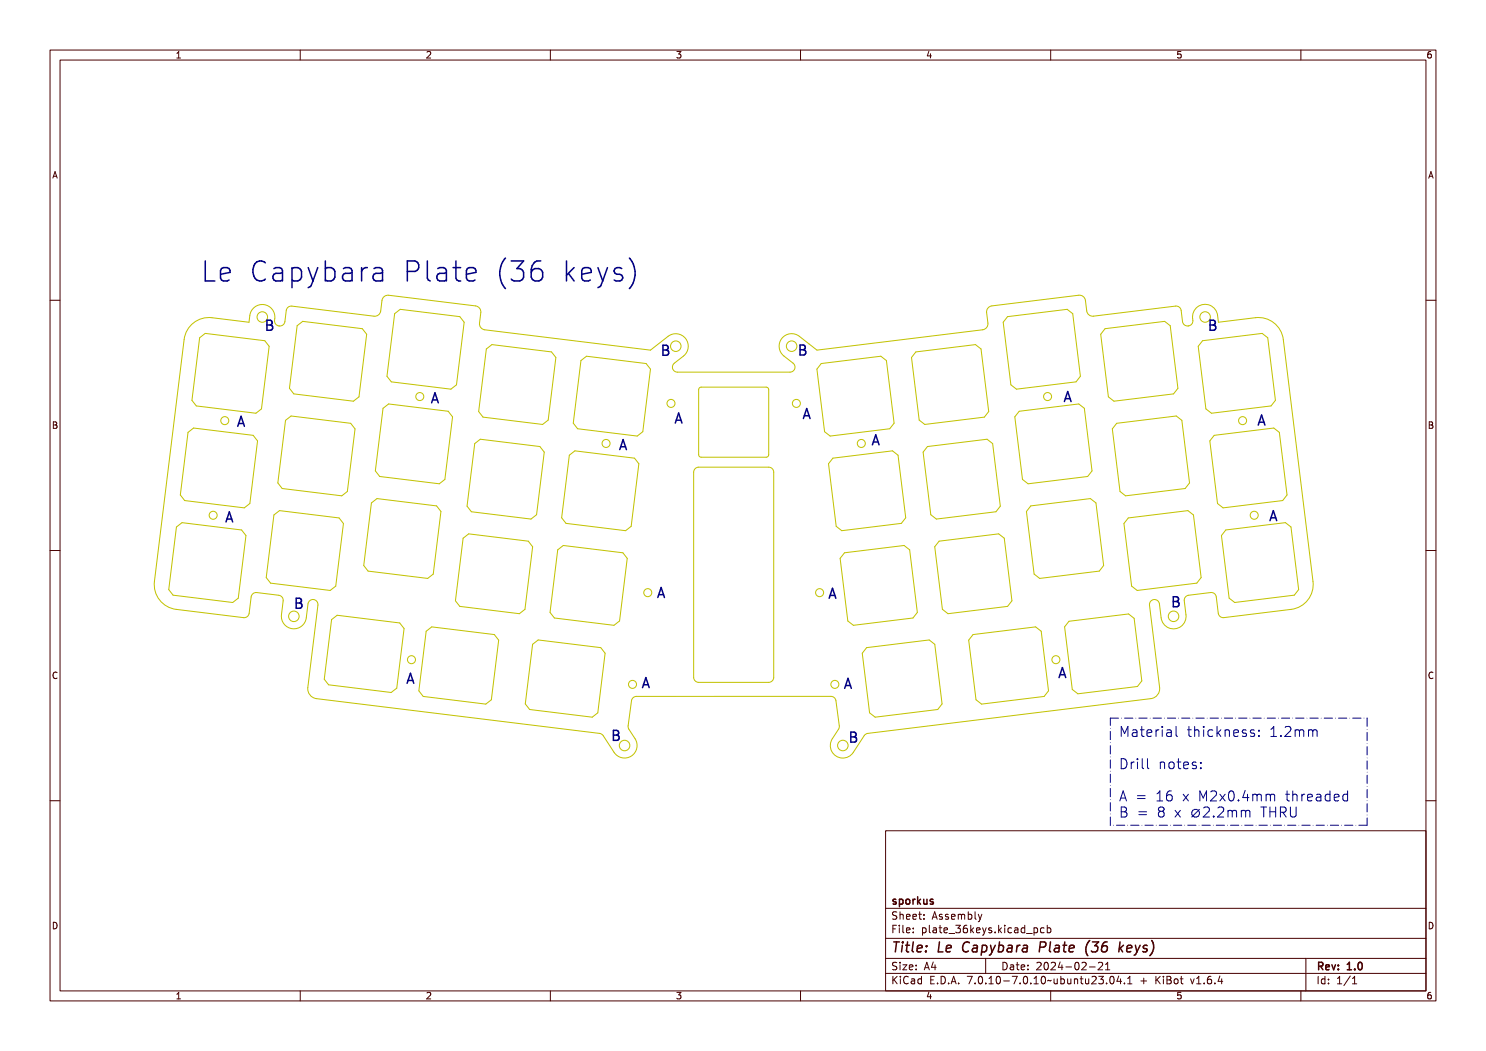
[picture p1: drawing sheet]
<svg xmlns="http://www.w3.org/2000/svg" width="297mm" height="210mm" viewBox="0 0 297 210" stroke-linecap="round" stroke-linejoin="round" font-family="sans-serif">
<g fill="none" stroke="#c2c200" stroke-width=".2">
<path d="M38.4 64.8a5 5 0 0 1 4-1.3l7.4 .9a3.4 3.4 0 0 1 1.3-3.2 2.53 2.53 0 0 1 2.8 .1 2.53 2.53 0 0 1 1 2.7 1.04 1.04 0 0 0 .9 1.1 1.04 1.04 0 0 0 1.1-.8l.3-2.3a1 1 0 0 1 1.1-.8l16.5 2a1.2 1.2 0 0 0 1.3-1.1l.2-2.1a1.2 1.2 0 0 1 1.4-1l17.4 2.1a1.2 1.2 0 0 1 1 1.4l-.3 2.1a1.2 1.2 0 0 0 1.1 1.3l33.1 4.1 3.5-2.8a2.5 2.5 0 0 1 3.5 .4 2.5 2.5 0 0 1-.4 3.5l-1.8 1.5a1 1 0 0 0-.4 1.1 1 1 0 0 0 1 .7h22.5a1 1 0 0 0 .9-.7 1 1 0 0 0-.3-1.1 4.7 4.7 0 0 1-2.7-2.9 2.5 2.5 0 0 1 1.1-2.6 2.5 2.5 0 0 1 2.9 .1l3.5 2.8 33.1-4.1a1.2 1.2 0 0 0 1-1.3l-.2-2.1a1.2 1.2 0 0 1 1-1.4l17.4-2.1a1.2 1.2 0 0 1 1.3 1l.3 2.1a1.2 1.2 0 0 0 1.3 1.1l16.5-2a1 1 0 0 1 1.1 .8l.2 2.3a1.06 1.06 0 0 0 1.4 .8 1.06 1.06 0 0 0 .7-1.5 2.51 2.51 0 0 1 2.2-2.8 2.51 2.51 0 0 1 2.8 2.2l.1 1.4 7.4-.9a5 5 0 0 1 5.6 4.3l5.9 48.4a5 5 0 0 1-4.3 5.6l-13.5 1.6a1 1 0 0 1-1.1-.9l-.4-3.2a1 1 0 0 0-1.1-.9l-4.4 .5a1 1 0 0 0-.9 1.2l.3 2.7a2.5 2.5 0 0 1-2.1 2.8 2.5 2.5 0 0 1-2.8-2.1l-.4-2.8a1 1 0 0 0-1.1-.9 1 1 0 0 0-.9 1.1l2.1 16.5a2 2 0 0 1-1.8 2.2l-56.6 6.9-.7 .5-2.1 3.3a2.5 2.5 0 0 1-3.5 .8 2.5 2.5 0 0 1-.7-3.5l1.4-2.3-.7-5.3a1 1 0 0 0-1-.9l-38.9 .1a1 1 0 0 0-1 .8l-.7 5 .1 .5a8.4 8.4 0 0 1 1.7 3.2 2.5 2.5 0 0 1-1.6 2.6 2.5 2.5 0 0 1-3-1l-2.1-3.3-.8-.5-56.5-6.9a2 2 0 0 1-1.8-2.2l2-16.5a1 1 0 0 0-.8-1.1 1 1 0 0 0-1.1 .9l-.4 2.8a2.5 2.5 0 0 1-2.8 2.1 2.5 2.5 0 0 1-2.1-2.8l.3-2.7a1 1 0 0 0-.9-1.2l-4.4-.5a1 1 0 0 0-1.1 .9l-.4 3.2a1 1 0 0 1-1.1 .9l-13.5-1.6a5 5 0 0 1-4.3-5.6l5.9-48.4a5 5 0 0 1 1.6-3zM39.9 67.5l1.1-.9 11.9 1.5 .9 1.1-1.5 12.5-1.2 .9-11.9-1.5-.8-1.1zM59.4 65.1l1.1-.9 11.9 1.5 .9 1.1-1.6 12.5-1.1 .9-11.9-1.5-.8-1.1zM78.9 62.7l1.1-.9 11.9 1.5 .9 1.1-1.6 12.5-1.1 .9-11.9-1.5-.9-1.1zM97.2 69.7l1.1-.8 11.9 1.4 .9 1.1-1.5 12.5-1.1 .9-12-1.5-.8-1.1zM116.1 72l1.1-.8 11.9 1.4 .9 1.2-1.5 12.5-1.1 .8-12-1.4-.8-1.1zM139.7 77.6l.4-.2h13.3l.2 .5v13.2l-.5 .3-13.2-.1-.3-.4zM164.1 72.6l12-1.4 1.1 .8 1.5 12.6-.9 1.1-11.9 1.4-1.1-.8-1.5-12.5zM183 70.3l12-1.4 1.1 .8 1.5 12.5-.9 1.1-11.9 1.5-1.1-.9-1.5-12.5zM201.4 63.3l11.9-1.5 1.1 .9 1.5 12.5-.8 1.1-11.9 1.5-1.2-.9-1.5-12.5zM220.9 65.7l11.9-1.5 1.1 .9 1.5 12.5-.8 1.1-12 1.5-1.1-.9-1.5-12.5zM240.4 68.1l11.9-1.5 1.1 .9 1.5 12.5-.9 1.1-11.9 1.5-1.1-.9-1.5-12.5z"/>
<path d="M37.6 86.4l1.1-.9 11.9 1.5 .9 1.1-1.6 12.5-1.1 .9-11.9-1.5-.9-1.1zM57.1 84l1.1-.9 11.9 1.5 .9 1.1-1.6 12.5-1.1 .9-11.9-1.5-.9-1.1zM76.6 81.6l1.1-.9 11.9 1.5 .9 1.1-1.6 12.5-1.1 .9-11.9-1.5-.9-1.1zM94.9 88.6l1.1-.8 11.9 1.4 .9 1.1-1.6 12.5-1.1 .9-11.9-1.4-.9-1.2zM113.8 91l1.1-.9 11.9 1.5 .9 1.1-1.5 12.5-1.2 .8-11.9-1.4-.8-1.1zM138.9 93.6l.7-.3h14a1 1 0 0 1 1 1v41a1 1 0 0 1-1 1h-14a1 1 0 0 1-1-1v-41zM166.5 91.6l11.9-1.5 1.1 .9 1.5 12.5-.8 1.1-12 1.4-1.1-.8-1.5-12.5zM185.4 89.2l11.9-1.4 1.1 .8 1.5 12.5-.8 1.2-11.9 1.4-1.2-.9-1.5-12.5zM203.7 82.2l11.9-1.5 1.1 .9 1.6 12.5-.9 1.1-11.9 1.5-1.1-.9-1.6-12.5zM223.2 84.6l11.9-1.5 1.1 .9 1.5 12.5-.8 1.1-11.9 1.5-1.1-.9-1.6-12.5zM242.7 87l11.9-1.5 1.1 .9 1.5 12.5-.8 1.1-11.9 1.5-1.2-.9-1.5-12.5zM35.3 105.3l1.1-.9 11.9 1.5 .9 1.1-1.6 12.5-1.1 .9-11.9-1.5-.9-1.1z"/>
<path d="M54.7 102.9l1.2-.9 11.9 1.5 .8 1.1-1.5 12.5-1.1 .9-11.9-1.5-.9-1.1zM74.2 100.5l1.1-.9 12 1.5 .8 1.1-1.5 12.5-1.1 .9-11.9-1.5-.9-1.1zM92.6 107.5l1.1-.8 11.9 1.4 .9 1.2-1.6 12.5-1.1 .8-11.9-1.4-.9-1.1zM111.5 109.9l1.1-.9 11.9 1.5 .9 1.1-1.6 12.5-1.1 .8-11.9-1.4-.9-1.1zM168.8 110.5l11.9-1.5 1.1 .9 1.5 12.5-.8 1.1-11.9 1.4-1.2-.8-1.5-12.5zM187.7 108.1l11.9-1.4 1.1 .8 1.6 12.6-.9 1.1-11.9 1.4-1.1-.8-1.6-12.5zM206 101.1l11.9-1.5 1.1 .9 1.6 12.5-.9 1.1-11.9 1.5-1.1-.9-1.6-12.5zM225.5 103.5l11.9-1.5 1.1 .9 1.6 12.5-.9 1.1-11.9 1.5-1.1-.9-1.6-12.5zM245 105.9l11.9-1.5 1.1 .9 1.6 12.5-.9 1.1-11.9 1.5-1.1-.9-1.6-12.5zM66.3 123.8l1.1-.9 12.5 1.6 .9 1.1-1.5 11.9-1.1 .9-12.5-1.6-.9-1.1zM85.2 126.1l1.1-.8 12.5 1.5 .9 1.1-1.5 11.9-1.1 .9-12.5-1.5-.9-1.2zM106.4 128.7l1.2-.8 12.5 1.5 .8 1.1-1.4 11.9-1.1 .9-12.5-1.5-.9-1.1z"/>
<path d="M173.2 129.4l12.5-1.5 1.1 .8 1.5 12-.9 1.1-12.5 1.5-1.1-.9-1.5-11.9zM194.5 126.8l12.5-1.5 1.1 .8 1.5 11.9-.9 1.2-12.5 1.5-1.1-.9-1.5-11.9zM213.6 124.1l12-1.4 1.1 .9 1.5 12.5-.9 1.1-11.9 1.4-1.1-.8-1.5-12.5z"/>
<circle cx="52.4" cy="63.3" r="1.05"/>
<circle cx="83.9" cy="79.2" r=".8"/>
<circle cx="135.1" cy="69.2" r="1.05"/>
<circle cx="158.2" cy="69.2" r="1.05"/>
<circle cx="209.4" cy="79.2" r=".8"/>
<circle cx="240.9" cy="63.3" r="1.05"/>
<circle cx="44.9" cy="84.1" r=".8"/>
<circle cx="121.1" cy="88.6" r=".8"/>
<circle cx="134.1" cy="80.6" r=".8"/>
<circle cx="159.2" cy="80.6" r=".8"/>
<circle cx="172.1" cy="88.6" r=".8"/>
<circle cx="248.4" cy="84.1" r=".8"/>
<circle cx="42.6" cy="103" r=".8"/>
<circle cx="129.5" cy="118.4" r=".8"/>
<circle cx="163.8" cy="118.4" r=".8"/>
<circle cx="250.7" cy="103" r=".8"/>
<circle cx="58.7" cy="123.2" r="1.05"/>
<circle cx="82.2" cy="131.8" r=".8"/>
<circle cx="126.4" cy="136.8" r=".8"/>
<circle cx="166.9" cy="136.8" r=".8"/>
<circle cx="211" cy="131.8" r=".8"/>
<circle cx="234.6" cy="123.1" r="1.05"/>
<circle cx="124.8" cy="149" r="1.05"/>
<circle cx="168.5" cy="149" r="1.05"/>
</g>
<g fill="none" stroke="#000084" stroke-width=".3">
<path d="M41 52.1v4h1.9M44.1 54.8l1.9-.4-.2-.7-.4-.2h-.8l-.3 .2-.2 .3v1.6l.2 .4 .3 .1h.8l.4-.1M53 52.5a1.39 1.39 0 0 0-2.3 .6 2.12 2.12 0 0 0 1.2 3h.4l.7-.3M54.7 53.7l.4-.2h.8l.4 .2 .2 .3v2.1M56.5 54.4l-.4 .2h-1a.79 .79 0 0 0-.6 .8 .79 .79 0 0 0 .6 .7h1l.4-.1M58.4 53.7l.3-.2h.8l.6 .4 .2 .3v1.2l-.4 .6-.4 .1h-.8l-.3-.1M58.4 53.5v4M61.6 53.5l1 2.6M62.6 56.1l-.4 1-.6 .4M63.5 53.5l-.9 2.6M65 53.7l.4-.2h.8l.5 .4 .2 .3v1.2l-.3 .6-.4 .1h-.8l-.4-.1M65 52.1v4"/>
<path d="M68.6 53.7l.4-.2h.8l.4 .2 .2 .3v2.1M70.4 54.4l-.4 .2h-1a.79 .79 0 0 0-.6 .8 .79 .79 0 0 0 .6 .7h1l.4-.1M72.3 53.5v2.6M73.4 53.5a1.02 1.02 0 0 0-1.1 .7M74.7 53.7l.4-.2h.8l.4 .2 .2 .3v2.1M76.5 54.4l-.4 .2h-1a.79 .79 0 0 0-.6 .8 .79 .79 0 0 0 .6 .7h1l.4-.1M81.4 54.2h1.5a1.09 1.09 0 0 0 .8-1 1.09 1.09 0 0 0-.8-1.1h-1.5v4M85.4 52.1v3.5l.2 .4 .4 .1M87.5 53.7l.4-.2h.7l.4 .2 .2 .3v2.1M89.2 54.4l-.4 .2h-.9a.79 .79 0 0 0-.6 .8 .79 .79 0 0 0 .6 .7h.9l.4-.1M90.6 53.5h1.5M91.1 52.1v3.5l.2 .4 .8 .1"/>
<path d="M93.2 54.8l1.9-.4-.2-.7-.3-.2h-.8l-.4 .2-.2 .3v1.6l.2 .4 .4 .1h.8l.3-.1M101 51.6a4.6 4.6 0 0 0 0 6.1M102.2 52.1h2.4l-1.3 1.6a1.09 1.09 0 0 1 1.3 .7v1l-.3 .6-.4 .1h-1.2l-.5-.3M108.1 52.1a1.58 1.58 0 0 0-1.9 1.8v1.5l.4 .6 .3 .1h.8l.6-.3 .2-.4v-1l-.4-.5-.4-.2h-.8l-.3 .2-.4 .5M113.2 52.1v4M113.6 54.6l1.1 1.5M114.7 53.5l-1.5 1.5M116.3 54.8l1.9-.4-.2-.7-.4-.2h-.8l-.3 .2-.2 .3v1.6l.2 .4 .3 .1h.8l.4-.1M119.5 53.5l1 2.6M120.5 56.1l-.4 1-.6 .4M121.4 53.5l-.9 2.6M124.3 53.7l-.4-.2h-.6l-.4 .2-.2 .3 .2 .6 1.4 .4 .2 .4-.2 .6-.4 .1h-.8l-.4-.1"/>
<path d="M125.8 51.6a4.6 4.6 0 0 1 0 6.1M53.4 64h.6l.3 .2 .1 .4-.4 .3a.53 .53 0 0 1 .5 .5 .53 .53 0 0 1-.4 .6h-.7zM53.4 64.9h.6M86.5 79.9h.9M132.5 69h.7l.3 .2 .1 .4-.4 .3a.53 .53 0 0 1 .5 .5 .53 .53 0 0 1-.4 .6h-.8zM132.5 69.9h.7M159.9 68.9h.7l.3 .2a.47 .47 0 0 1-.3 .8 .53 .53 0 0 1 .5 .5 .53 .53 0 0 1-.4 .5h-.8zM159.9 69.9h.7M212.9 79.7h1M241.9 64h.6l.3 .2 .1 .4-.4 .3a.53 .53 0 0 1 .5 .5 .53 .53 0 0 1-.4 .6h-.7zM241.9 64.9h.6M47.5 85.2l.7-2 .7 2"/>
<path d="M47.7 84.6h1M86.3 80.5l.6-2 .7 2M123.9 89.8l.6-2 .7 2M124.1 89.3h.9M135 84.5l.6-2 .7 2M135.2 84h.9M160.6 83.6l.6-2 .7 2M160.8 83.1h.9M174.4 88.9l.6-2 .7 2M174.6 88.3h.9M212.7 80.2l.7-2 .7 2M251.5 84.9l.6-2 .7 2"/>
<path d="M251.7 84.4h.9M45.2 104.3l.6-2 .7 2M45.4 103.7h.9M59.2 119.5h.7l.3 .2 .1 .4-.4 .4a.53 .53 0 0 1 .5 .5 .53 .53 0 0 1-.4 .5h-.8zM131.5 119.4l.6-2 .7 2M131.7 118.8h.9M165.7 119.5l.7-2 .7 2M165.9 119h1M234.5 119.2h.7l.3 .2 .1 .4-.4 .4a.53 .53 0 0 1 .5 .5 .53 .53 0 0 1-.4 .5h-.8zM253.8 104l.7-2 .7 2M254 103.5h1M59.2 120.5h.7"/>
<path d="M81.4 136.5l.6-2 .7 2M81.6 136h.9M128.4 137.4l.7-2 .7 2M128.6 136.8h1M168.8 137.5l.7-2 .7 2M169 137h1M211.7 135.4l.6-2 .7 2M211.9 134.8h.9M234.5 120.2h.7M122.6 145.9h.7l.3 .2 .1 .4-.4 .4a.53 .53 0 0 1 .5 .5 .53 .53 0 0 1-.4 .5h-.8zM122.6 146.9h.7M170.1 146.3h.6l.3 .2 .1 .4-.4 .3a.53 .53 0 0 1 .5 .5 .53 .53 0 0 1-.4 .6h-.7z"/>
<path d="M170.1 147.2h.6"/>
</g>
<g fill="none" stroke="#000084" stroke-width=".2">
<path d="M221.9 143.5h1.7M224 159.5h1M224.1 147.2v-2l.7 1.4 .6-1.4v2M224.1 151.6a1.01 1.01 0 0 1 1.2 1 1.01 1.01 0 0 1-1.2 1zM226.1 152.3v1.3M226.4 145.9h.7l.1 1.3M226.7 152.3l-.4 .1-.2 .2M227.2 146.3l-.6 .1a.39 .39 0 0 0-.3 .4 .39 .39 0 0 0 .3 .4l.6-.1M227.3 151.6v.2M227.3 152.3v1.3M227.3 159h1.6M227.3 159.6h1.6"/>
<path d="M227.9 145.8h.8M228.2 145.2v1.7l.1 .2 .4 .1M228.3 151.6v1.7l.3 .3M229.2 146.5l1-.2-.1-.4-.6-.1-.3 .3 .1 1h.8M229.3 151.6v1.7l.3 .3M231.1 145.8v1.4M231.2 158.6l.6-.6v2M231.6 145.8l-.4 .1-.1 .3M231.9 152.5a.5 .5 0 0 1 .9 0v1.1M231.9 152.3v1.3M232.3 145.2v.1M232.3 145.8v1.4"/>
<path d="M233.2 145.9h.8l.1 1.3M233.8 152.4a.54 .54 0 0 1 .9 .2v.6a.54 .54 0 0 1-.6 .4 .54 .54 0 0 1-.5-.4v-.6zM234.1 146.3l-.7 .1a.39 .39 0 0 0-.3 .4 .39 .39 0 0 0 .3 .4l.7-.1M234.1 158a.79 .79 0 0 0-1 .9v.8l.2 .2 .6 .1 .3-.2 .1-.6-.2-.3-.6-.1-.4 .4M235.1 145.2v1.7l.2 .3M235.2 152.3h.8M235.5 151.6v1.7l.1 .2 .4 .1M236.5 158.7l1 1.3M236.6 152.9l.9-.2-.1-.3-.5-.1-.3 .2 .1 1h.7M237.3 145.8h.8M237.5 158.7l-1 1.3M237.6 145.2v1.7l.1 .2 .4 .1"/>
<path d="M238.8 146a.5 .5 0 0 1 .8 .1v1.1M238.8 145.2v2M239.1 152.4l-.5-.1-.3 .2 .1 .3 .7 .2v.5h-.8M240 153.4v.2M240 152.4v.1M240.6 145.2v.1M240.6 145.8v1.4M242 158.2l.3-.2 .7 .1a.54 .54 0 0 1 .1 .8l-1.2 1.1h1.2M242.4 145.9l-.6-.1-.4 .4v.6l.2 .3h.8M243.2 145.2v2M243.4 146.4l.6 .8M243.8 158.7l1.1 1.3"/>
<path d="M244 145.8l-.8 .8M244.9 146a.5 .5 0 0 1 .8 .1v1.1M244.9 145.8v1.4M244.9 158.7l-1.1 1.3M245.7 158.2l.5-.2a1.25 1.25 0 0 1 0 2h-.2a1.22 1.22 0 0 1-.3-1.8zM246.6 146.5l.9-.2-.1-.4-.5-.1-.3 .3 .1 1h.7M247.5 159.8v.2M248.9 157.9l-.5 1.5h1.2M249.1 145.9l-.5-.1-.3 .3 .1 .3 .7 .2v.5h-.8M249.3 158.7v1.3M250.4 158.7v1.3M250.4 158.9a.5 .5 0 0 1 .8 .1"/>
<path d="M250.7 145.9l-.5-.1-.3 .3 .1 .3 .7 .2v.5h-.8M251.2 159l.3-.3 .5 .1 .1 1.2M251.2 159v1M251.6 147v.2M251.6 145.9v.2M253.1 158.9a.5 .5 0 0 1 .8 .1M253.1 158.7v1.3M253.9 159l.3-.3 .5 .1 .1 1.2M253.9 159v1M254 147.2h1.1M254 145.7l.6-.5v2M256 147v.2"/>
<path d="M256.9 145.3l.2-.1 .7 .1a.54 .54 0 0 1 .1 .7l-1.1 1.2h1.2M257 158.7h.7M257.2 158v1.8l.1 .1 .4 .1M258.4 158.9a.5 .5 0 0 1 .8 .1v1M258.4 158v2M258.9 146a.5 .5 0 0 1 .8 .1M258.9 145.8v1.4M259.7 146.1l.3-.3 .5 .1 .1 1.3M259.7 146.1v1.1M260.2 158.7v1.3M260.8 158.7l-.4 .1-.2 .3M261.3 159.4l1-.2-.1-.4-.6-.1-.3 .3 .1 .9h.8"/>
<path d="M261.5 146a.5 .5 0 0 1 .9 .1M261.5 145.8v1.4M262.4 146.1l.3-.3 .4 .1 .1 1.3M262.4 146.1v1.1M263.1 158.8h.8l.1 1.2M264 159.2l-.7 .1a.39 .39 0 0 0-.3 .4 .39 .39 0 0 0 .3 .3l.7-.1M265.8 158.8l-.6-.1-.3 .4v.6l.2 .2h.7M265.8 158v2M266.7 159.4l.9-.2-.1-.4-.5-.1-.3 .3 .1 .9h.7M269.3 158.8l-.5-.1-.4 .4v.6l.2 .2h.7M269.3 158v2M223.8 160l.7-2 .6 2"/>
<path d="M224.1 161.3h.7l.3 .1v.4l-.3 .4a.53 .53 0 0 1 .5 .5 .53 .53 0 0 1-.4 .6h-.8zM224.1 162.2h.7M227.6 162.2h1.5M227.6 162.8h1.5M231.2 160h1.2M231.9 162.1l-.4 .4 .1 .6 .3 .2h.4l.4-.4-.1-.6-.3-.2M231.9 162.1l-.4-.4 .1-.3 .3-.1 .6 .1 .2 .2-.1 .3-.3 .2M231.9 162.1h.4M234.9 161.9l1 1.4M235.9 161.9l-1 1.4M239.7 161.7l-1.5 1.6M239.8 160v-2l.7 1.5 .6-1.5v2"/>
<path d="M240.6 161.4l.3-.1 .6 .1a.54 .54 0 0 1 .1 .7l-1.1 1.2h1.2M242.6 163.1v.2M243.4 161.4l.3-.1 .7 .1a.54 .54 0 0 1 .1 .7l-1.2 1.2h1.3M245.4 162.1a.5 .5 0 0 1 .9 .1M245.4 161.9v1.4M246.3 162.2l.3-.3 .5 .1v1.3M246.3 162.2v1.1M248.1 162.1a.5 .5 0 0 1 .9 .1M248.1 161.9v1.4M249 162.2l.2-.3 .5 .1 .1 1.3M249 162.2v1.1M252 161.3h1.1"/>
<path d="M252.6 161.3v2M253.8 162.2h1.2M253.8 161.3v2M255 161.3v2M255.9 162.3h.8a.54 .54 0 0 0 .4-.5 .54 .54 0 0 0-.4-.5h-.8v2M256.4 162.3l.7 1M257.9 161.3v1.6l.4 .4h.4l.4-.4v-1.6"/>
<circle cx="238.9" cy="162.5" r=".79"/>
</g>
<circle cx="224.2" cy="143.5" r=".08" fill="#000084"/>
<path d="M224.8 143.5h1.6" fill="none" stroke="#000084" stroke-width=".2"/>
<circle cx="227" cy="143.5" r=".08" fill="#000084"/>
<path d="M227.6 143.5h1.7" fill="none" stroke="#000084" stroke-width=".2"/>
<circle cx="229.9" cy="143.5" r=".07" fill="#000084"/>
<path d="M230.5 143.5h1.6" fill="none" stroke="#000084" stroke-width=".2"/>
<circle cx="232.7" cy="143.5" r=".08" fill="#000084"/>
<path d="M233.3 143.5h1.7" fill="none" stroke="#000084" stroke-width=".2"/>
<circle cx="235.6" cy="143.5" r=".08" fill="#000084"/>
<path d="M236.2 143.5h1.6" fill="none" stroke="#000084" stroke-width=".2"/>
<circle cx="238.4" cy="143.5" r=".08" fill="#000084"/>
<path d="M239 143.5h1.7" fill="none" stroke="#000084" stroke-width=".2"/>
<circle cx="241.3" cy="143.5" r=".08" fill="#000084"/>
<path d="M241.9 143.5h1.6" fill="none" stroke="#000084" stroke-width=".2"/>
<circle cx="244.1" cy="143.5" r=".08" fill="#000084"/>
<path d="M244.7 143.5h1.7" fill="none" stroke="#000084" stroke-width=".2"/>
<circle cx="247" cy="143.5" r=".07" fill="#000084"/>
<path d="M247.6 143.5h1.6" fill="none" stroke="#000084" stroke-width=".2"/>
<circle cx="249.8" cy="143.5" r=".08" fill="#000084"/>
<path d="M250.4 143.5h1.7" fill="none" stroke="#000084" stroke-width=".2"/>
<circle cx="252.7" cy="143.5" r=".08" fill="#000084"/>
<path d="M253.3 143.5h1.6" fill="none" stroke="#000084" stroke-width=".2"/>
<circle cx="255.5" cy="143.5" r=".08" fill="#000084"/>
<path d="M256.1 143.5h1.7" fill="none" stroke="#000084" stroke-width=".2"/>
<circle cx="258.4" cy="143.5" r=".08" fill="#000084"/>
<path d="M259 143.5h1.6" fill="none" stroke="#000084" stroke-width=".2"/>
<circle cx="261.2" cy="143.5" r=".08" fill="#000084"/>
<path d="M261.8 143.5h1.7" fill="none" stroke="#000084" stroke-width=".2"/>
<circle cx="264.1" cy="143.5" r=".08" fill="#000084"/>
<path d="M264.7 143.5h1.6" fill="none" stroke="#000084" stroke-width=".2"/>
<circle cx="266.9" cy="143.5" r=".07" fill="#000084"/>
<path d="M267.5 143.5h1.7" fill="none" stroke="#000084" stroke-width=".2"/>
<circle cx="269.8" cy="143.5" r=".08" fill="#000084"/>
<path d="M270.4 143.5h1.6" fill="none" stroke="#000084" stroke-width=".2"/>
<circle cx="272.6" cy="143.5" r=".08" fill="#000084"/>
<path d="M273.2 143.5h.1M273.2 143.5v1.6" fill="none" stroke="#000084" stroke-width=".2"/>
<circle cx="273.2" cy="145.7" r=".08" fill="#000084"/>
<path d="M273.2 146.3v1.7" fill="none" stroke="#000084" stroke-width=".2"/>
<circle cx="273.2" cy="148.6" r=".08" fill="#000084"/>
<path d="M273.2 149.2v1.6" fill="none" stroke="#000084" stroke-width=".2"/>
<circle cx="273.2" cy="151.4" r=".08" fill="#000084"/>
<path d="M273.2 152v1.7" fill="none" stroke="#000084" stroke-width=".2"/>
<circle cx="273.2" cy="154.3" r=".07" fill="#000084"/>
<path d="M273.2 154.9v1.6" fill="none" stroke="#000084" stroke-width=".2"/>
<circle cx="273.2" cy="157.1" r=".07" fill="#000084"/>
<path d="M273.2 157.7v1.7" fill="none" stroke="#000084" stroke-width=".2"/>
<circle cx="273.2" cy="160" r=".07" fill="#000084"/>
<path d="M273.2 160.6v1.6" fill="none" stroke="#000084" stroke-width=".2"/>
<circle cx="273.2" cy="162.8" r=".08" fill="#000084"/>
<path d="M273.2 163.4v1.5h-1.6" fill="none" stroke="#000084" stroke-width=".2"/>
<circle cx="271" cy="164.9" r=".08" fill="#000084"/>
<path d="M268.7 164.9h1.7" fill="none" stroke="#000084" stroke-width=".2"/>
<circle cx="268.1" cy="164.9" r=".07" fill="#000084"/>
<path d="M265.9 164.9h1.6" fill="none" stroke="#000084" stroke-width=".2"/>
<circle cx="265.3" cy="164.9" r=".07" fill="#000084"/>
<path d="M263 164.9h1.7" fill="none" stroke="#000084" stroke-width=".2"/>
<circle cx="262.4" cy="164.9" r=".07" fill="#000084"/>
<path d="M260.2 164.9h1.6" fill="none" stroke="#000084" stroke-width=".2"/>
<circle cx="259.6" cy="164.9" r=".07" fill="#000084"/>
<path d="M257.3 164.9h1.7" fill="none" stroke="#000084" stroke-width=".2"/>
<circle cx="256.7" cy="164.9" r=".08" fill="#000084"/>
<path d="M254.5 164.9h1.6" fill="none" stroke="#000084" stroke-width=".2"/>
<circle cx="253.9" cy="164.9" r=".08" fill="#000084"/>
<path d="M251.6 164.9h1.7" fill="none" stroke="#000084" stroke-width=".2"/>
<circle cx="251" cy="164.9" r=".07" fill="#000084"/>
<path d="M248.8 164.9h1.6" fill="none" stroke="#000084" stroke-width=".2"/>
<circle cx="248.2" cy="164.9" r=".07" fill="#000084"/>
<path d="M245.9 164.9h1.7" fill="none" stroke="#000084" stroke-width=".2"/>
<circle cx="245.3" cy="164.9" r=".07" fill="#000084"/>
<path d="M243.1 164.9h1.6" fill="none" stroke="#000084" stroke-width=".2"/>
<circle cx="242.5" cy="164.9" r=".07" fill="#000084"/>
<path d="M240.2 164.9h1.7" fill="none" stroke="#000084" stroke-width=".2"/>
<circle cx="239.6" cy="164.9" r=".08" fill="#000084"/>
<path d="M237.4 164.9h1.6" fill="none" stroke="#000084" stroke-width=".2"/>
<circle cx="236.8" cy="164.9" r=".08" fill="#000084"/>
<path d="M234.5 164.9h1.7" fill="none" stroke="#000084" stroke-width=".2"/>
<circle cx="233.9" cy="164.9" r=".08" fill="#000084"/>
<path d="M231.7 164.9h1.6" fill="none" stroke="#000084" stroke-width=".2"/>
<circle cx="231.1" cy="164.9" r=".07" fill="#000084"/>
<path d="M228.8 164.9h1.7" fill="none" stroke="#000084" stroke-width=".2"/>
<circle cx="228.2" cy="164.9" r=".07" fill="#000084"/>
<path d="M226 164.9h1.6" fill="none" stroke="#000084" stroke-width=".2"/>
<circle cx="225.4" cy="164.9" r=".07" fill="#000084"/>
<path d="M223.1 164.9h1.7" fill="none" stroke="#000084" stroke-width=".2"/>
<circle cx="222.5" cy="164.9" r=".08" fill="#000084"/>
<path d="M221.9 163.2v1.7" fill="none" stroke="#000084" stroke-width=".2"/>
<circle cx="221.9" cy="162.6" r=".07" fill="#000084"/>
<path d="M221.9 160.4v1.6" fill="none" stroke="#000084" stroke-width=".2"/>
<circle cx="221.9" cy="159.8" r=".07" fill="#000084"/>
<path d="M221.9 157.5v1.7" fill="none" stroke="#000084" stroke-width=".2"/>
<circle cx="221.9" cy="156.9" r=".07" fill="#000084"/>
<path d="M221.9 154.7v1.6" fill="none" stroke="#000084" stroke-width=".2"/>
<circle cx="221.9" cy="154.1" r=".07" fill="#000084"/>
<path d="M221.9 151.8v1.7" fill="none" stroke="#000084" stroke-width=".2"/>
<circle cx="221.9" cy="151.2" r=".07" fill="#000084"/>
<path d="M221.9 149v1.6" fill="none" stroke="#000084" stroke-width=".2"/>
<circle cx="221.9" cy="148.4" r=".07" fill="#000084"/>
<path d="M221.9 146.1v1.7" fill="none" stroke="#000084" stroke-width=".2"/>
<circle cx="221.9" cy="145.5" r=".07" fill="#000084"/>
<path d="M221.9 143.5v1.4" fill="none" stroke="#000084" stroke-width=".2"/>
<g fill="none" stroke="#480000" stroke-width=".2">
<path d="M10 10h277v190h-277zM12 12h273v186h-273zM35.3 10.7l.4-.4v1.3M35.3 11.6h.8M60 10v2M85.3 10.4l.5-.1 .3 .4-.8 .9h.8M110 10v2M135.3 10.3h.8l-.4 .5 .3 .1v.6l-.2 .1-.5-.1M160 10v2M185.7 10.2l-.4 1h.9M186 10.7v.9M210 10v2"/>
<path d="M236 10.3h-.6l-.1 .6 .2-.1 .5 .1 .1 .1-.1 .5-.2 .1-.5-.1M260 10v2M286 10.3l-.4 .1-.2 .2-.1 .7 .3 .3 .4-.1 .1-.5-.1-.1-.4-.1-.3 .2M10.6 35.6l.4-1.3 .4 1.3M10.7 35.2h.6M285.6 35.6l.4-1.3 .4 1.3M285.7 35.2h.6M10 60h2M285 60h2M10.7 84.3h.4l.2 .2-.2 .4 .2 .1 .1 .3-.2 .3h-.5zM10.7 84.9h.4M285.7 84.3h.4l.2 .2-.2 .4 .2 .1 .1 .3-.2 .3h-.5z"/>
<path d="M285.7 84.9h.4M10 110h2M285 110h2M11.4 134.4a.62 .62 0 0 0-.9 .5 .62 .62 0 0 0 .7 .7l.2-.1M286.4 134.4a.62 .62 0 0 0-.9 .5 .62 .62 0 0 0 .7 .7l.2-.1M10 160h2M285 160h2M177 166h108v32h-108zM10.7 184.3a.66 .66 0 0 1 .7 .6 .66 .66 0 0 1-.7 .7zM35.3 199.6h.8M35.3 198.7l.4-.4v1.3M60 198v2"/>
<path d="M85.3 198.4l.5-.1 .3 .4-.8 .9h.8M110 198v2M135.3 198.3h.8l-.4 .5 .3 .1v.6l-.2 .1-.5-.1M160 198v2M177 181.5h108M177 187.5h108M177 191.5h108M177 194.5h108M178.5 185.6h.5M178.5 195.1v1.5M178.7 195.7l.6 .9M179.2 184.9h-.7v1.5"/>
<path d="M179.2 182.3l-.5-.1-.2 .1v.5l.6 .2 .1 .4-.2 .3-.6-.1M179.2 192.4l-.5-.1-.2 .1v.5l.6 .2 .1 .4-.2 .3-.6-.1M179.3 195.1l-.8 .8M179.7 184.9v.1M179.7 185.4v1M179.9 182.8l.2-.1 .4 .1v.9M179.9 182.2v1.5M179.9 192.3v.1M179.9 192.8v1M180 195.1v.1M180 195.6v1M180.5 184.9v1.3l.2 .2"/>
<path d="M180.5 192.8h.7l-.7 1h.7M181.2 183.2l.7-.2-.1-.2-.4-.1-.2 .2v.7h.6M181.2 185.9l.7-.2-.1-.2-.4-.1-.2 .2v.7h.6M181.5 195.2a.71 .71 0 0 0-1 .5 .71 .71 0 0 0 .7 .9l.3-.2M181.7 193.3l.8-.2-.1-.2-.4-.1-.3 .2 .1 .7h.6M182.2 195.7h.5l.1 .9M182.5 183.2l.7-.2-.1-.2-.4-.1-.2 .2v.7h.6M182.5 186.2v.2M182.5 185.5v.1M182.8 195.9l-.5 .1-.2 .2 .2 .4 .5-.1M183.1 193.6v.2M183.1 192.9v.1"/>
<path d="M183.6 182.7h.6M183.8 182.2v1.3l.4 .2M184.2 195.7l-.5-.1-.2 .3 .1 .6h.6M184.2 195.1v1.5M184.4 185.5l.4-.1 .3 .3-.1 .6h-.6M184.4 185.4v1.5M184.7 183.5v.2M184.7 182.8v.1M184.7 193.8l.5-1.5 .5 1.5M184.9 193.4h.7M185.7 198.2l-.4 1h.9M185.7 184.9v1.3l.3 .2"/>
<path d="M186 198.7v.9M186 195.8h.5M186.3 183.7l.5-1.5 .5 1.5M186.5 183.3h.7M186.5 185.5h.6l.1 .9M186.5 192.2l-.3 1.1h.9M186.7 195.1h-.7v1.5h.7M186.9 192.8v1M187.2 185.7l-.5 .1-.2 .2 .2 .4 .5-.1M187.4 196.4v.2M187.7 185.4h.5M187.9 184.9v1.3l.3 .2"/>
<path d="M188.1 195.1a.76 .76 0 0 1 .9 .7 .76 .76 0 0 1-.9 .8zM188.3 182.8l-.3-.1-.3 .2 .1 .2 .5 .2v.3h-.6M188.7 185.9l.7-.2-.1-.2-.4-.1-.2 .2v.7h.6M189.5 182.8l-.3-.1-.2 .2v.2l.5 .2v.3h-.5M189.6 196.4v.2M189.7 186.5h1.1M190.1 196.6l.5-1.5 .5 1.5M190.2 183.2l.7-.2-.1-.2-.4-.1-.2 .2v.7h.6M190.2 196.2h.8M191 184.9h1l-.5 .6 .4 .1v.6l-.2 .2-.7-.2M191.5 182.8l.5-.1 .2 .2M191.5 182.7v1"/>
<path d="M191.6 196.4v.2M192.2 182.9l.2-.2 .3 .1 .1 .9M192.2 182.9v.8M193.2 184.9l-.4 .1a1.01 1.01 0 0 0 0 1.4l.5-.2 .1-.5-.3-.2h-.3l-.3 .2M193.3 195.1h1l-.6 1.5M193.5 182.8l.5-.1 .2 .3-.1 .6h-.6M193.5 182.2v1.5M194 184.9v1.5M194.2 185.8l.4 .6M194.6 185.4l-.6 .6M194.9 182.2v1.3l.2 .2M194.9 196.4v.2"/>
<path d="M195.2 185.9l.7-.2-.1-.2-.4-.1-.2 .2v.7h.6M195.5 182.7l.4 1M195.7 195.2l.2-.1a.8 .8 0 0 1 .5 .7 .8 .8 0 0 1-.5 .8l-.2-.2-.2-.4zM195.9 183.7l-.4 .5M196.2 182.7l-.3 1M196.4 185.4l.3 1M196.7 186.4l-.3 .5M197 191.5v3M197 196.4v.2M197.1 185.4l-.4 1M197.7 196.6h.8M197.7 195.5l.4-.4v1.5"/>
<path d="M198.2 185.5l-.4-.1-.2 .2 .1 .2 .5 .2v.3h-.6M198.9 186.2v.2M199.2 195.2l.3-.1a.8 .8 0 0 1 .5 .7 .8 .8 0 0 1-.5 .8l-.3-.2-.1-.4zM199.6 184.9v1.5M199.7 185.8l.5 .6M200.2 185.4l-.6 .6M200.5 192.3a.76 .76 0 0 1 .8 .7 .76 .76 0 0 1-.8 .8zM200.6 196h1.1M200.8 184.9v.1M200.8 185.4v1M202 192.9h.5l.1 .9M202.2 185.5l-.5-.1-.2 .3 .1 .6h.6"/>
<path d="M202.3 195.1h1l-.6 1.5M202.6 193.1l-.5 .1-.2 .2 .2 .4 .5-.1M202.8 185.5h.6l.1 .9M203.1 192.8h.6M203.3 192.3v1.3l.4 .2M203.5 185.7l-.5 .1-.3 .2 .3 .4 .5-.1M203.9 196.4v.2M204.1 193.3l.7-.2-.1-.2-.4-.1-.2 .2 .1 .7h.5M204.7 195.2l.2-.1a.8 .8 0 0 1 .5 .7 .8 .8 0 0 1-.5 .8 1 1 0 0 1-.2-1.4zM204.8 185.5l-.4-.1-.3 .3 .1 .6h.6M204.8 184.9v1.5M205.2 186.5h1.1"/>
<path d="M205.5 193.6v.2M205.5 192.9v.1M206 196.4v.2M206.7 185.5l.4-.1 .3 .3-.2 .6h-.5M206.7 185.4v1.5M206.7 196.6h.8M206.7 195.5l.4-.4v1.5M207.2 192.4l.6-.1 .3 .4-.9 1.1h.9M208.2 195.2l.3-.1a.8 .8 0 0 1 .5 .7 .8 .8 0 0 1-.5 .8l-.3-.2-.1-.4zM208.7 185.5l-.5-.1-.2 .3 .1 .6h.6M208.8 192.4l.2-.1a.8 .8 0 0 1 .5 .7 .8 .8 0 0 1-.5 .8l-.2-.2-.1-.4zM209.3 185.5l.4-.1 .3 .3-.1 .6h-.6"/>
<path d="M209.3 184.9v1.5M210 198v2M210.1 192.4l.6-.1 .3 .4-1 1.1h1M210.1 195.9l-.7 .1M210.7 195.6v.9l.4 .1 .2-.2M211.3 195.6v1M211.9 192.2l-.4 1.1h1M212 195.7l.5-.1 .2 .3-.1 .6h-.6M212 195.1v1.5M212.2 192.8v1M213 193.2h1.2M213.4 195.6l.1 .9 .3 .1 .2-.2"/>
<path d="M214 195.6v1M214.7 195.7l.3-.1 .3 .1 .1 .9M214.7 195.6v1M215 192.4l.2-.1a.8 .8 0 0 1 .5 .7 .8 .8 0 0 1-.5 .8 1 1 0 0 1-.2-1.4zM215.9 195.6h.6M216.1 195.1v1.3l.4 .2M216.2 192.4l.6-.1 .3 .4-.9 1.1h.9M217 195.6v.9l.4 .1 .2-.2M217.6 195.6v1M217.7 193.2h1.2M218.2 195.2l.6-.1 .3 .4-.9 1.1h.9M219.5 192.4l.6-.1 .3 .4-.9 1.1h.9"/>
<path d="M219.6 195.1h.9l-.5 .6 .5 .1v.6l-.3 .2-.6-.2M221 193.8h.8M221 192.7l.4-.4v1.5M221.2 196.4v.2M222 195.2l.2-.1a.8 .8 0 0 1 .5 .7 .8 .8 0 0 1-.5 .8 1 1 0 0 1-.2-1.4zM223.6 195l-.4 1.1h1M224 195.6v1M224.7 196.4v.2M225.4 196.6h.8M225.4 195.5l.4-.4v1.5M228 196h1.2M228.6 195.4v1.2"/>
<path d="M231 195.1v1.5M231.2 195.7l.7 .9M231.9 195.1l-.9 .8M232.5 195.1v.1M232.5 195.6v1M233.2 195.1h.5l.3 .3v.3l-.3 .1 .3 .1 .1 .4-.3 .3h-.6zM233.2 195.8h.5M234.7 195.7l.3-.1 .4 .1 .1 .6-.2 .2-.3 .1-.3-.2zM235.9 195.6h.6M236 198.3h-.6l-.1 .6 .2-.1 .5 .1 .1 .1-.1 .5-.2 .1-.5-.1M236.1 195.1v1.3l.4 .2M238 195.6l.3 1 .4-1"/>
<path d="M239.2 196.6h.8M239.2 195.5l.4-.4v1.5M240.7 196.4v.2M242 195.1l-.4 .1a1.01 1.01 0 0 0 0 1.4l.5-.2 .1-.5-.3-.2h-.4l-.2 .2M242.8 196.4v.2M243.8 195l-.3 1.1h.9M244.2 195.6v1M260 198v2M261 191.5v6.5M263.5 195.1v1.5M264.8 195.1v1.5M264.8 195.7l-.4-.1-.3 .3 .1 .6h.6"/>
<path d="M265.5 196.4v.2M265.5 195.7v.1M267.3 196.6h.9M267.3 195.5l.4-.4v1.5M269.9 195l-1.3 1.9M270.3 196.6h.9M270.3 195.5l.4-.4v1.5M285.7 184.3a.66 .66 0 0 1 .7 .6 .66 .66 0 0 1-.7 .7zM286 198.3l-.4 .1-.2 .2-.1 .7 .3 .3 .4-.1 .1-.5-.1-.1-.4-.1-.3 .2"/>
</g>
<g fill="none" stroke="#480000" stroke-width=".3">
<path d="M179.1 179.7h-.4l-.2 .2 .1 .2 .5 .2v.3h-.6M179.8 179.7h.4l.3 .3-.2 .6h-.5M179.8 179.7v1.5M181.2 179.7h.4l.2 .3v.4l-.2 .3-.4-.1-.1-.2zM182.5 179.7v1M182.9 179.7l-.4 .3M183.4 179.2v1.5M184 179.7l-.6 .6M184.6 179.7l.1 .9 .4 .1 .2-.2M185.3 179.7v1M186.5 179.7h-.4l-.2 .2 .1 .2 .5 .2v.3h-.6M178.6 188.2h1.2"/>
<path d="M179.2 188.2l-.3 2M180.4 188.9l-.2 1.3M180.4 188.2v.2M181 188.9h.8M181.4 188.2l-.2 1.7v.2l.4 .1M182.5 188.2l-.2 1.7 .3 .3M183.3 189.5l1-.1-.1-.4-.5-.1-.3 .3-.1 .9h.8M183.6 180.1l.4 .6M185.1 190l-.1 .2M185.2 189v.2M187.8 188.2l-.3 2h1M189.1 189.5l1-.1v-.4l-.6-.1-.3 .3-.1 .9h.8"/>
<path d="M193.7 188.4a.88 .88 0 0 0-1 0 .88 .88 0 0 0-.3 1 .69 .69 0 0 0 .3 .7 .69 .69 0 0 0 .8-.1M194.5 189h.8l-.1 1.2M195.3 189.4h-.6a.4 .4 0 0 0-.4 .4 .4 .4 0 0 0 .3 .4l.6-.1M196.3 189h.8l.2 .3-.1 .5a.66 .66 0 0 1-1 .3M196.4 188.9l-.3 2M198 188.9l.3 1.3M198.3 190.2l-.3 .5-.3 .2M198.9 188.9l-.6 1.3M199.7 189h.7l.2 .3-.1 .5a.66 .66 0 0 1-1 .3M199.8 188.2l-.3 2M201.5 189h.7v1.2M202.3 189.4h-.7a.4 .4 0 0 0-.3 .4 .4 .4 0 0 0 .2 .4l.7-.1"/>
<path d="M203.3 188.9l-.2 1.3M203.9 188.9l-.4 .1-.2 .3M204.5 189h.8l-.1 1.2M205.3 189.4h-.6a.4 .4 0 0 0-.4 .4 .4 .4 0 0 0 .3 .4l.6-.1M207.8 189.3l1-.1a.52 .52 0 0 0 .3-.5 .52 .52 0 0 0-.4-.5h-.7l-.3 2M210 188.2l-.3 1.7 .3 .3M210.9 189h.8l-.1 1.2M211.7 189.4h-.7a.4 .4 0 0 0-.3 .4 .4 .4 0 0 0 .2 .4l.7-.1M212.4 188.9h.8M212.8 188.2l-.2 1.7 .1 .2 .3 .1M213.7 189.5l1-.1-.1-.4h-.7l-.3 .9 .3 .3 .6-.1M217.8 187.9a2.35 2.35 0 0 0-.4 3.1"/>
<path d="M218.3 188.2h1.3l-.8 .8 .6 .2-.1 .8-.4 .2h-.5l-.3-.2M221.3 188.2a.91 .91 0 0 0-1.1 .9l-.1 .7 .2 .3a.66 .66 0 0 0 1-.3v-.4l-.1-.3a.66 .66 0 0 0-1 .3M223.9 188.2l-.3 2M223.9 189.4l.5 .8M224.5 188.9l-.8 .7M225.2 189.5l1-.1-.1-.4-.5-.1-.3 .3-.1 .9h.8M226.9 188.9l.3 1.3M227.2 190.2l-.2 .5-.3 .2M227.9 188.9l-.7 1.3M229.3 189a.49 .49 0 0 0-.8 .3l.2 .2 .5 .1 .1 .2-.4 .4-.5-.1M230.2 187.9a2.32 2.32 0 0 1-.4 3.1M263.6 193.1l.7-.1 .1-.2-.1-.4-.2-.1h-.5v1.5"/>
<path d="M263.9 193.1l.5 .7M265 193.3l.7-.2-.1-.3h-.4l-.2 .2 .1 .7h.5M266.2 192.8l.4 1 .3-1M267.5 193.6v.2M267.5 192.8v.2M269.3 193.8h.8M269.3 192.7l.4-.4v1.5M270.8 193.6v.2M271.6 192.4l.2-.1a.8 .8 0 0 1 .5 .7 .8 .8 0 0 1-.5 .8l-.2-.2-.2-.4z"/>
</g>
<text font-size="5.3" fill="#fff" x="39.9" y="56.6">Le Capybara Plate (36 keys)</text>
<g font-size="2.7" fill="#fff">
<text x="52.7" y="66.2">B</text>
<text x="131.8" y="71.2">B</text>
<text x="159.2" y="71.2">B</text>
<text x="241.2" y="66.2">B</text>
<text x="85.9" y="80.7">A</text>
<text x="160.2" y="83.9">A</text>
<text x="212.3" y="80.5">A</text>
<text x="47.1" y="85.4">A</text>
<text x="134.6" y="84.8">A</text>
<text x="174" y="89.1">A</text>
<text x="251.1" y="85.2">A</text>
<text x="123.5" y="90.1">A</text>
<text x="44.8" y="104.5">A</text>
<text x="253.4" y="104.3">A</text>
<text x="131.1" y="119.7">A</text>
<text x="165.3" y="119.8">A</text>
<text x="58.5" y="121.8">B</text>
<text x="233.8" y="121.5">B</text>
<text x="81" y="136.8">A</text>
<text x="128" y="137.7">A</text>
<text x="168.4" y="137.8">A</text>
<text x="211.3" y="135.7">A</text>
<text x="121.9" y="148.2">B</text>
<text x="169.4" y="148.5">B</text>
<text x="223.5" y="147.1">Material thickness: 1.2mm</text>
<text x="223.5" y="153.5">Drill notes:</text>
<text x="223.5" y="160">A = 16 x M2x0.4mm threaded</text>
<text x="223.5" y="163.2">B = 8 x ⌀2.2mm THRU</text>
<text x="178" y="190.3">Title: Le Capybara Plate (36 keys)</text>
</g>
<g font-size="2" fill="#fff">
<text x="178" y="183.7">Sheet: Assembly</text>
<text x="178" y="180.7">sporkus</text>
<text x="178" y="186.5">File: plate_36keys.kicad_pcb</text>
<text x="178" y="196.6">KiCad E.D.A. 7.0.10-7.0.10~ubuntu23.04.1 + KiBot v1.6.4</text>
<text x="178" y="193.9">Size: A4</text>
<text x="200" y="193.9">Date: 2024-02-21</text>
<text x="263" y="193.9">Rev: 1.0</text>
<text x="263" y="196.6">Id: 1/1</text>
</g>
<g font-size="1.7" fill="#fff">
<text x="35" y="11.7">1</text>
<text x="85" y="11.7">2</text>
<text x="135" y="11.7">3</text>
<text x="185" y="11.7">4</text>
<text x="235" y="11.7">5</text>
<text x="285" y="11.7">6</text>
<text x="10.5" y="35.7">A</text>
<text x="285.5" y="35.7">A</text>
<text x="10.5" y="85.6">B</text>
<text x="285.5" y="85.6">B</text>
<text x="10.5" y="135.7">C</text>
<text x="285.5" y="135.7">C</text>
<text x="10.5" y="185.6">D</text>
<text x="285.5" y="185.6">D</text>
<text x="35" y="199.7">1</text>
<text x="85" y="199.7">2</text>
<text x="135" y="199.7">3</text>
<text x="185" y="199.7">4</text>
<text x="235" y="199.7">5</text>
<text x="285" y="199.7">6</text>
</g>
</svg>
